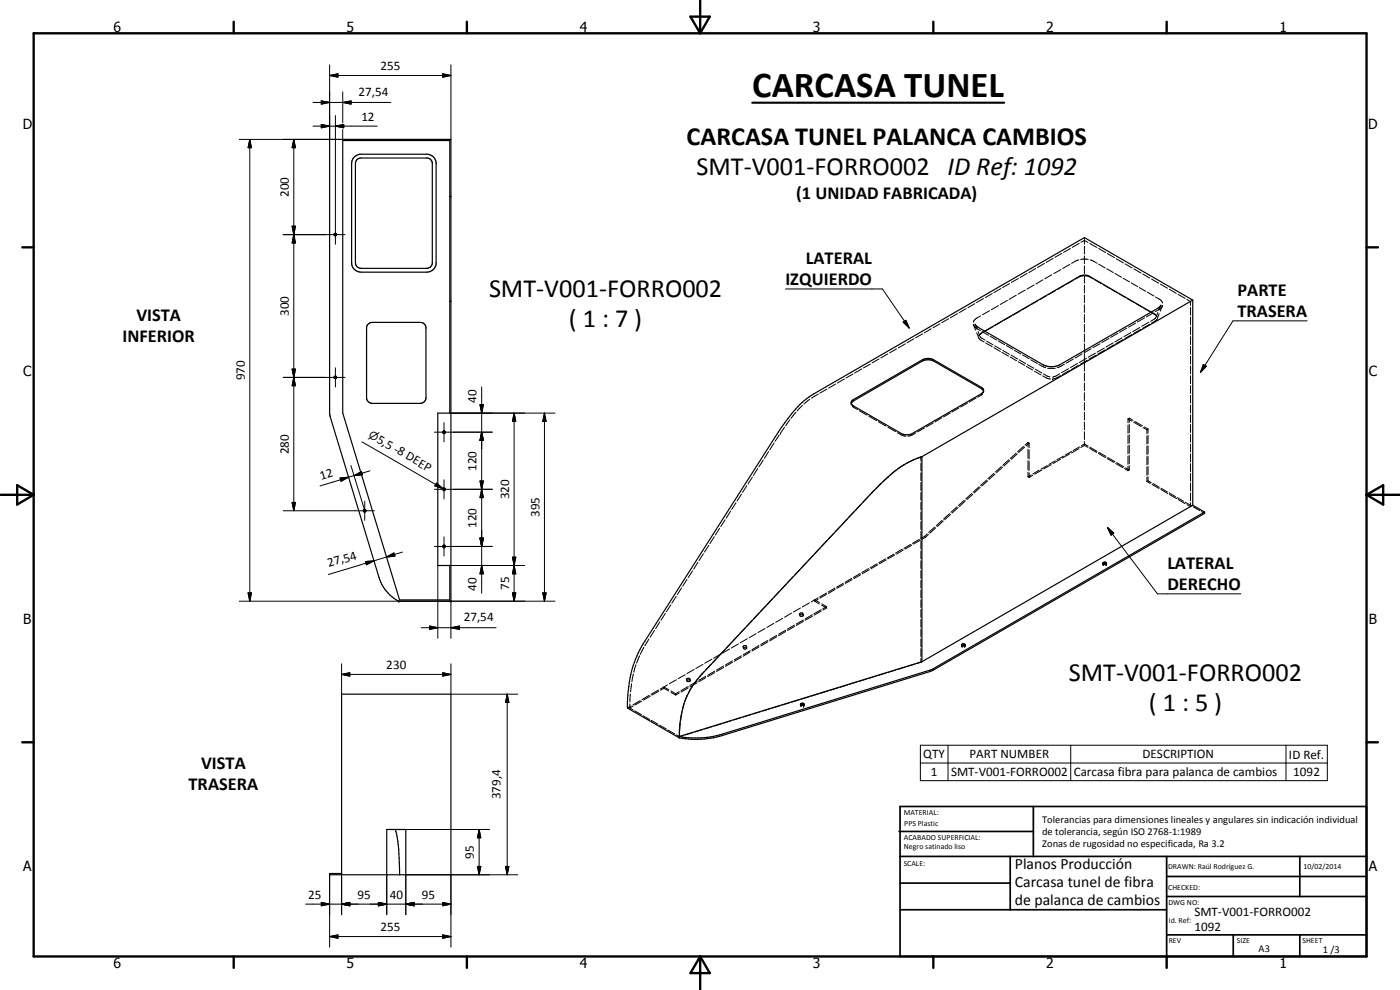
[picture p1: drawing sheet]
<svg xmlns="http://www.w3.org/2000/svg" width="420mm" height="297mm" viewBox="0 0 420 297" stroke-linecap="round" stroke-linejoin="round" font-family="sans-serif">
<g fill="none" stroke="#000" stroke-width=".35">
<path d="M98.9 41.8h36.4v138.6h-15.6a12.1 12.1 0 0 1-6-7.2l-14.8-49.2zM102.9 42.2h32.1v81.8h-3.6v45.7h3.6v10.3h-15.1l-17-56.1zM106.2 47.2l1-.7 .7-.2h20.6l.7 .2a2.61 2.61 0 0 1 1.7 2.2v30.5a2.85 2.85 0 0 1-2.9 2.5h-19.6a2.88 2.88 0 0 1-2.9-2.9v-29.7l.1-.8zM107 48l1.1-.6h20.2l1.1 .6 .3 .8v30.3a1.68 1.68 0 0 1-1.7 1.4h-19.6a1.71 1.71 0 0 1-1.7-1.7v-29.7zM116.1 41.8v.4M121.8 41.8v.4M135 59h.3M110.4 97.3l.7-.5 .6-.1h14.4l.6 .1 .8 .5 .3 .9v21.4a1.78 1.78 0 0 1-1.7 1.4h-14.4a1.78 1.78 0 0 1-1.7-1.4v-21.4zM135 90.4h.3M345.5 93.6l-18.7-10.8a3.4 3.4 0 0 0-2.7 0l-28.6 16.6M348.4 91.6l-.9 .9-29.4 16.9a5.6 5.6 0 0 1-5.1 0l-19.5-11.2-.9-.9M358 90l-81.3 47"/>
<path d="M358 90l-32.6-18.7-81.3 46.9a27 27 0 0 0-8.6 8.6l-42 65.6a34.3 34.3 0 0 0-5.2 20l15.6 9M358 90v61.6M295.2 117.3l-.7-.7-14.3-8.3a3.8 3.8 0 0 0-3.4 0l-20.6 12-.7 .7M255.7 120.2l21.1-12.3a3.6 3.6 0 0 1 3.4 0l14.3 8.3a1.03 1.03 0 0 1 .7 1 1.03 1.03 0 0 1-.7 1l-20.7 11.8a3.6 3.6 0 0 1-3.3 0l-14.8-8.5a.86 .86 0 0 1 0-1.3zM276.7 137a29.1 29.1 0 0 0-12.5 8.3l-53.5 57a24.6 24.6 0 0 0-6.8 17.3v1.8M276.7 137v61.5M358 151.6l3.5 2M358 151.6l-81.3 46.9M361.5 153.6l-81.6 47.2-63.1 19.5a26.9 26.9 0 0 1-12.9 .7l72.8-22.5M361.5 153.6v.5l-81.6 47.1-63.1 19.5a28.3 28.3 0 0 1-12.9 .7M331.1 169.2a.47 .47 0 0 1 .4-.6 .47 .47 0 0 1 .5 .6M331.1 169.2h.9"/>
<path d="M288.6 193.3a.5 .5 0 0 1 .6-.2 .5 .5 0 0 1 .3 .6l-.6 .1-.3-.2zM288.7 193.7h.8M102.5 208.3h32.8v54.2h-36.4v-.4h3.6zM240.2 211.2l.7-.2 .4 .4a.64 .64 0 0 1-1.1-.2zM240.4 211.5h.8M118.7 248.9l1 6 .2 7.6M116.1 262.5v-13.6h5.7v13.6"/>
<circle cx="100.6" cy="70.4" r=".39"/>
<circle cx="100.6" cy="113.2" r=".39"/>
<circle cx="133.3" cy="129.7" r=".39"/>
<circle cx="109.4" cy="153.2" r=".39"/>
<circle cx="133.3" cy="146.8" r=".39"/>
<circle cx="133.3" cy="164" r=".4"/>
</g>
<g fill="#000">
<circle cx="119.7" cy="180.4" r=".18"/>
<circle cx="135.3" cy="180.4" r=".18"/>
</g>
<g fill="none" stroke="#000" stroke-width=".3">
<path d="M98.9 19.5v22.3h-27.1M135.3 19.5v22.3M93.9 37.8h19.3M93.9 30.7h23.4M96.4 37.3l2.5 .5-2.5 .6zM96.4 30.3l2.5 .4-2.5 .5zM98.9 22.6l2.5-.5v1.1zM98.9 22.6h36.4M100.7 37.8l2.5-.5v1.1zM100.7 34.7v38.6M102.9 30.7l2.5-.4v.9zM102.9 27.6v9.3"/>
<path d="M102.9 38.9v3.3M132.9 22.1l2.4 .5-2.4 .6zM75 41.8l.5 2.5h-1zM75 41.8v138.6M88.2 41.8l.5 2.5h-1zM88.2 41.8v111.4M85 70.4h18.5M87.7 67.9h1l-.5 2.5zM87.7 67.9h1l-1 5h1zM88.2 70.4l.5 2.5h-1zM313.5 79l-2.1 1.3M316 77.5l-2 1.2"/>
<path d="M318.7 76l-2.1 1.2M321 79.3l-2.1 1.3M321.3 74.5l-2.1 1.2M323.8 78l-2.2 1M323.9 73l-2.1 1.2M324.3 77.9h2.3M324.4 72.7l1-.6 1.1 .6M325.4 71.3v.2M325.4 71.8v1.5M325.4 73.9v2.3M325.4 76.8v2.3M325.4 79.8v2.3"/>
<path d="M327.1 73l2.1 1.3M327.2 78l2.1 1M329.7 74.5l2.1 1.3M329.7 79.2l2 1.2M332.3 76.1l2.2 1.2M335 77.6l2.1 1.3M337.6 79.2l2.2 1.2M235.7 86.7h29.1l8.1 11.7M271 96.6l.9-.5 1 2.3zM279.5 98.6l-2.1 1.3M282.1 97.2l-2.1 1.1M284.7 95.6l-2.1 1.2"/>
<path d="M287.3 94.1l-2.1 1.2M289.9 92.6l-2 1.2M292.1 97.4h.1M292.1 97.4l.8 1 1.3 .8M292.2 97.5l.6 1.6M292.6 91.1l-2.1 1.2M292.6 97.3l.6 1.4M293.1 99.9l.6 1.5M293.5 99.5l.6 1.4M294.3 94.8a3.3 3.3 0 0 0-2.2 1.8M294.7 99.5l2 1.1M294.9 99.7l-.7 .6"/>
<path d="M295.2 89.6l-2.1 1.2M295.4 99.5l-1.6 1.2M295.5 99.4l-.3 .1M297 93.2l-2.2 1.2M297.8 88.1l-2.1 1.2M298.1 98l-2.1 1.2M299.7 91.7l-2.2 1.2M300.4 86.6l-2.1 1.2M300.8 96.4l-2.1 1.3M302.3 90.1l-2.1 1.3M303 85.1l-2.1 1.2M303.5 94.9l-2.2 1.2"/>
<path d="M305 88.6l-2.2 1.2M305.6 83.6l-2.1 1.2M306.1 93.3l-2.1 1.3M307.7 87l-2.2 1.3M308.2 82l-2.1 1.3M308.8 91.8l-2.1 1.2M310.3 85.5l-2.1 1.2M310.8 80.6l-2 1.2M311.5 90.2l-2.2 1.3M313 83.9l-2.1 1.3M314.1 88.7l-2.1 1.2M315.7 82.4l-2.1 1.3"/>
<path d="M316.8 87.2l-2.1 1.2M318.4 80.9l-2.1 1.2M319.5 85.6l-2.1 1.3M322.2 84.1l-2.2 1.2M325.1 82.8l-1 .2-1.4 .7M325.1 82.8h.1M325.4 82.7v2.3M325.4 85.6v2.3M325.4 88.5v2.3M325.4 91.4v2.4M325.4 94.4v2.3M325.4 97.3v2.4"/>
<path d="M325.8 82.8l1 .2 1.3 .7M328.6 84l1.9 1.1M331 85.4l2 1.1M332.2 80.6l1.9 1.2M333.4 86.8l2 1.1M334.6 82l2 1.2M335.5 100l-2.2 1.3M335.9 88.2l2 1.1M337 83.5l2 1.1M338.1 98.5l-2.1 1.2M338.4 89.6l1.9 1.1M339.4 99.8l-2.1 1.2"/>
<path d="M339.5 84.9l1.9 1.1M340.3 80.7l2.1 1.2M340.8 91l1.9 1.2M340.8 96.9l-2.1 1.3M341.9 86.3l2 1.1M342.1 98.3l-2.1 1.2M342.4 98.8l-2.2 1.2M342.9 82.2l2.2 1.2M343.2 92.5l2 1.1M343.5 95.4l-2.1 1.2M344.4 87.7l1.9 1.1M344.8 96.7l-2.2 1.2"/>
<path d="M345 97.3l-2.1 1.2M345.5 93.6l.3 .2M345.6 83.7l2.1 1.3M345.7 93.9l1.5 1.1M346.1 94l.8 .6M346.1 93.9l-2.1 1.2M346.8 89.1a3.2 3.2 0 0 1 2.1 1.7M346.9 95.3l-1.6 1.1M347.2 95.8l-1.6 1.1M347.2 95h.1M347.5 93.8l-.6 1.4M347.9 94.1l-.6 1.6"/>
<path d="M348.3 85.3l2.1 1.2M348.4 91.6l-.6 1.4M348.8 91.8l-.6 1.5M348.9 91.7h.1M348.9 91.7l-.8 1-1.4 .8M348.9 90.8v.1M350.9 86.8l2.1 1.2M353.6 88.3l2.1 1.2M356.2 89.8l1.1 .7v1.2M357.3 92.2v2.4M357.3 95.2v2.3M357.3 98.1v2.4"/>
<path d="M392.3 96.3h-22.3l-9.8 15.5M85 113.2h18.5M87.7 110.7h1l-.5 2.5zM87.7 110.7l1 5h-1l1-5zM88.2 113.2l.5 2.5h-1zM100.7 110.4v5.7M144.6 116.1v61.9M243 119.8l-1.8 1.4M245.6 118.2l-2.1 1.3M248.1 116.8l-2 1.1M250.8 115.2l-2.1 1.3M253.4 113.7l-2.1 1.2"/>
<path d="M256 112.2l-2.1 1.2M258.6 110.7l-2.1 1.2M261.2 109.2l-2.1 1.2M263.8 107.7l-2.1 1.2M266.4 106.2l-2 1.2M269.1 104.7l-2.1 1.2M271.7 103.2l-2.1 1.2M274.3 101.6l-2.1 1.3M276.9 100.2l-2.1 1.1M292.9 119.4l-2 1.2M293.8 101.5l1.5 1.1M293.8 100.7h.1"/>
<path d="M294.2 101l1.4 1M294.9 118.2l-1.5 1M295.2 117.1l-.1 .8M295.8 102.9l2 1.1M296.1 102.4l1.9 1.1M297.1 100.9l2 1.1M298.3 104.3l1.9 1.2M298.5 103.8l2 1.1M299.6 102.3l1.9 1.1M300.7 105.7l2 1.1M301 105.2l1.9 1.1M302 103.7l2 1.1"/>
<path d="M303.1 107.1l2 1.1M303.4 106.6l2 1.1M304.4 105.1l2 1.1M305.6 108.5l1.9 1.1M305.8 107.9l2 1.2M306.9 106.5l2 1.1M308 109.9l2 1.1M308.3 109.4l1.9 1.1M309.3 107.9l2 1.2M310.5 111.4l1.9 1.1M310.7 110.8l2 1.1M311.8 109.3l2 1"/>
<path d="M312.9 112.8l1.2 .7 1.1 .2M313.2 112.2l1.8 .9M314.4 110.5h2.3M315 113.1h.1M315.2 113.7h.1M315.9 113.7h.1M316 113.1h.1M318 112.1l-2 1M318.3 112.7l-1.7 .9-.7 .1M319.4 109.3l-2.1 1M320.7 110.6l-2.1 1.2M321 111.2l-2.2 1.2"/>
<path d="M322.1 107.7l-2.1 1.3M323.4 109.1l-2.1 1.2M323.7 109.6l-2.2 1.3M324.8 106.2l-2.1 1.2M325.4 100.2v2.4M325.4 103.2v2.3M325.4 106.1v2.4M325.4 109v2.4M325.4 112v2.3M325.4 114.9v2.3M325.4 117.8v2.4M326.1 107.5l-2.2 1.3"/>
<path d="M326.3 108.1l-2.1 1.2M327.4 104.6l-2.1 1.3M328.7 106l-2.1 1.2M329 106.6l-2.2 1.1M330.1 103.1l-2.1 1.2M331.4 104.4l-2.1 1.3M331.7 105l-2.2 1.2M332.8 101.6l-2.1 1.2M334.1 102.9l-2.2 1.2M334.3 103.4l-2.1 1.3M336.8 101.3l-2.2 1.3M337 101.9l-2.1 1.2"/>
<path d="M339.7 100.4l-2.1 1.2M357.3 101v2.4M357.3 103.9v2.4M357.3 106.9v2.3M357.3 109.8v2.3M357.3 112.7v2.4M357.3 115.7v2.3M357.3 118.6v2.3M361.1 109.4l.9 .5-1.8 1.9zM105.3 139.7l4.1 13.2M108.7 132.6l24.2 14M130.4 129.7h17.3"/>
<path d="M133.3 126.8v5.8M135 124h31.6M144 121.5h1.1l-.5 2.5zM144.6 129.7l.5 2.5h-1.1zM154.3 124l.5 2.4h-1zM154.3 124v56.4M163.4 124l.5 2.4h-1zM163.4 124v56.4M229.1 138l-1.4 2.1M230.7 135.5l-1.3 2M232.3 132.9l-1.3 2.1M233.9 130.5l-1.3 1.9"/>
<path d="M234.2 130h.1M235.4 128.2l-1.2 1.8M237.1 125.9l-1.3 1.9M238.8 123.7l-1.4 1.8M240.8 121.6l-1.6 1.7M255.5 120.8v.1M255.5 121v.5M255.8 121.9l1.5 1M257.9 123.2l2.3 1.3M260.8 124.9l2.2 1.3M263.6 126.5l2.3 1.3M266.5 128.2l2.3 1.3"/>
<path d="M269.3 129.8l1.4 .8 1.1 .3M271.6 139.3l-2.2 1.4M272.5 130.9h.1M274.5 137.8l-2.3 1.1M274.9 129.9l-1.3 .7-1.1 .3M276.3 137.2h.1M276.3 137.2l-1.2 .4M276.4 137.2h-.1M276.4 137.2v1.1M276.4 138.9v2.4M276.5 137.1l-.1 .1M276.7 137l-.1 .1"/>
<path d="M277.4 128.4l-2 1.2M280.1 126.9l-2.2 1.2M282.6 125.4l-2 1.2M285.2 123.9l-2 1.2M287.8 122.4l-2.1 1.2M290.4 120.9l-2.1 1.2M300.5 140l-1.8 1.6M302.7 138l-1.8 1.6M303.1 138.2l-1.8 1.6M305 136l-1.8 1.6M305.3 136.2l-1.8 1.6M307.2 133.9l-1.8 1.7"/>
<path d="M307.5 134.2l-1.8 1.6M308.5 132.8h.1M308.5 132.8v1.3M308.5 134.8v2.7M308.5 138.2v2.8M308.5 132.8l-.9 .8M308.7 132.9l.2 .1M308.9 133v1.3M308.9 135v2.8M308.9 138.4v2.8M308.9 133l-.9 .8M314.3 139.7l-1.9 1.1"/>
<path d="M315.5 139.4l-2.2 1.3M316.7 138.3l-1.9 1.1M318.3 137.8l-2.3 1.3M319.2 136.9l-2 1.1M321 136.2l-2.2 1.3M321.6 135.5l-2 1.1M323.8 134.6l-2.2 1.3M324 134.1l-1.9 1.1M324.5 133.8l.9-.6 1.1 .7M325.4 120.8v2.3M325.4 123.7v2.3M325.4 126.6v2.3"/>
<path d="M325.4 129.5v2.4M325.4 132.5v1.1M325.4 133.6l1.1 .6M325.4 133.6l-1.1 .7M327 134.5l2.1 1.3M327.1 134.2l2.1 1.2M329.6 136.1l2.2 1.2M329.8 135.7l2.1 1.2M332.3 137.6l2 1.2M332.4 137.3l2.2 1.2M334.8 139.1l2.2 1.2M335.1 138.8l2.2 1.3"/>
<path d="M338.5 125.7l1.2 .7M338.5 125.7v1.2M338.5 127.6v2.4M338.5 130.6v2.5M338.5 133.7v2.5M338.5 136.9v2.4M338.5 140v1.2M338.7 125.6l-.2 .1M338.9 125.5h-.1M338.9 125.5l1.1 .6M338.9 125.5v1.2M338.9 127.3v2.5"/>
<path d="M338.9 130.4v2.5M338.9 133.5v2.5M338.9 136.7v2.4M338.9 139.7v1.3M340.2 126.7l2.3 1.3M340.6 126.4l2.2 1.4M343.1 128.3l1.1 .6M343.4 128.1l1.1 .6M344.2 128.9v1.3M344.2 130.8v2.5M344.2 133.9v2.5M344.2 137v2.5"/>
<path d="M344.3 128.9h-.1M344.5 128.7v.1M344.5 128.7v1.3M344.5 130.6v2.5M344.5 133.7v2.5M344.5 136.8v2.5M344.5 139.9v2.5M357.3 121.5v2.4M357.3 124.5v2.3M357.3 127.4v2.4M357.3 130.3v2.4M357.3 133.3v2.3"/>
<path d="M357.3 136.2v2.4M357.3 139.1v2.4M85 153.2h27.3M87.7 150.7h1l-.5 2.5zM102.1 143.4l2.5-.2-2.2 1.2zM104.6 143.2l-8.6 2.6M106.2 142.7l2.3-1.2 .3 1zM106.2 142.7l-1.6 .5M109.5 150.4v5.7M111 141.3l-4.8 1.4M130.4 146.8h17.3M131 144.9l1.9 1.7-2.4-.8z"/>
<path d="M133.3 143.9v5.8M144 144.3h1.1l-.5 2.5zM144 144.3l1.1 5h-1.1l1.1-5zM144.6 146.8l.5 2.5h-1.1zM216 158.5l-1.3 2M217.6 156l-1.3 2M219.3 153.4l-1.3 2M220.9 150.8l-1.3 2.1M222.5 148.3l-1.3 2M224.1 145.7l-1.3 2M225.8 143.2l-1.3 2M227.4 140.6l-1.3 2.1"/>
<path d="M252.3 157.8l-1.7 1.8M254.3 155.6l-1.6 1.8M256.4 153.5l-1.7 1.7M258.4 151.3l-1.6 1.7M260.4 149.1l-1.6 1.7M262.5 147l-1.7 1.7M264.5 144.9l-1.6 1.7M266.6 143h.1M266.6 143l-1.6 1.5M268.9 141.1l-1.8 1.5M276.4 141.9v2.3M276.4 144.8v2.4"/>
<path d="M276.4 147.7v2.4M276.4 150.7v2.3M276.4 153.6v2.4M276.4 156.5v2.4M276.4 159.4v2.4M280.5 158.2l-1.8 1.6M280.8 158.4l-1.8 1.6M282.7 156.1l-1.7 1.7M283.1 156.3l-1.8 1.7M284.9 154.1l-1.7 1.6M285.3 154.3l-1.8 1.7M287.2 152.1l-1.8 1.6"/>
<path d="M287.5 152.3l-1.8 1.6M289.4 150.1l-1.8 1.6M289.7 150.3l-1.8 1.6M291.6 148.1l-1.8 1.6M292 148.3l-1.8 1.6M293.8 146l-1.8 1.7M294.2 146.3l-1.8 1.6M296.1 144.1l-1.8 1.6M296.4 144.3l-1.8 1.5M298.3 142l-1.8 1.6M298.6 142.2l-1.8 1.6M300.9 140.2l-1.8 1.6"/>
<path d="M308.5 141.6v1.4M308.5 143l.1 .1M308.7 143.2l.2 .1M308.9 141.9v1.4M309.4 142.5l-.9 .5M310 142.6l-1.1 .7M311.9 141.1l-1.9 1.1M312.7 141l-2.2 1.3M332.3 158.2l2 1.7-.9 .7zM332.3 158.2l15.1 20h25M337.5 140.6l1 .6M337.8 140.4l1.1 .6"/>
<path d="M338.7 141.1l-.2 .1M338.9 141l-.1 .1M344.2 144.4l1 .7M344.2 140.1v2.5M344.2 143.2v1.2M344.3 144.4h-.1M344.5 144.3l1 .5M344.5 144.3h.1M344.5 143v1.3M345.8 145.4l2 1.2M346 145.1l1.9 1.1M348.4 146.9l2.1 1.2"/>
<path d="M348.4 146.5l1.9 1.1M350.8 147.9l2 1.1M351 148.4l2.1 1.2M353.3 149.3l1.9 1.1M353.6 149.9l2.1 1.2M355.7 150.7l2 1.1M357.3 150.8v1.2l-1.1-.6M357.3 142v2.4M357.3 144.9v2.4M357.3 147.9v2.3M358.1 152.1l2 1.1M360.5 153.5l1 .6"/>
<path d="M74.5 177.9h1l-.5 2.5zM109.7 168.5l2.5-.2-2.2 1.2zM112.2 168.3l-13.7 4.1M116 167.1l2.2-1.2 .3 1zM116 167.1l-3.8 1.2M120.8 165.7l-4.8 1.4M130.4 164h17.3M131.4 169.7v21.8M133.3 161.1v5.7M135 169.7h22.5M144 161.5h1.1l-.5 2.5zM144.6 169.7l.5 2.5h-1.1z"/>
<path d="M153.8 167.2h1l-.5 2.5zM153.8 177.9h1l-.5 2.5zM153.8 167.2l1 5h-1l1-5zM154.3 169.7l.5 2.5h-1zM162.9 177.9h1l-.5 2.5zM202.9 178.9l-1.3 2.1M204.5 176.4l-1.2 2M206.2 173.8l-1.3 2.1M207.8 171.3l-1.3 2M209.5 168.7l-1.3 2.1M211.1 166.2l-1.3 2M212.8 163.6l-1.4 2.1"/>
<path d="M214.4 161l-1.3 2.1M231.8 179.6l-1.6 1.8M233.9 177.4l-1.6 1.8M235.9 175.3l-1.6 1.7M238 173.1l-1.7 1.7M240 170.9l-1.6 1.7M242.1 168.7l-1.7 1.7M244.1 166.5l-1.6 1.8M244.5 180v.1M244.5 180l1.4 .8M244.5 180l-1.1 .6M245.5 179.4l-1 .6"/>
<path d="M245.5 179.8l-1 .6M246.2 164.3l-1.7 1.8M248.1 177.9l-2.1 1.2M248.1 178.3l-2.1 1.2M248.2 162.2l-1.7 1.7M250.2 160l-1.6 1.7M250.6 176.4l-2 1.2M250.6 176.8l-2 1.3M253.1 175l-2 1.2M253.2 175.4l-2 1.1M255.6 173.5l-2 1.2M255.7 173.9l-2 1.1"/>
<path d="M258.1 172.1l-2 1.2M258.3 172.4l-2 1.2M260.7 170.6l-2.1 1.2M260.9 170.9l-2.1 1.2M263.2 169.2l-2 1.1M263.4 169.5l-2 1.1M265.8 167.7l-2.1 1.2M266 168l-2.1 1.2M268.3 166.2l-2 1.2M268.6 166.5l-2.1 1.2M270.8 164.8l-2 1.1M271.1 165l-2 1.2"/>
<path d="M273.3 163.3l-2 1.2M273.6 163.6l-2 1.2M275.9 161.8l-2.1 1.2M276.2 162.1l-2.1 1.1M276.4 162.4v2.3M276.4 165.3v2.3M276.4 168.2v2.4M276.4 171.2v2.3M276.4 174.1v2.3M276.4 177v2.4M276.4 180v2.3M277.4 161l-1 .6"/>
<path d="M277.4 161l.1 .1M277.6 161.1l.1 .1M277.7 161.2l-1 .6M278.3 160.2l-.9 .8M278.6 160.4l-.9 .8M331 169v.1M331 169.3l.2 .4M331 169.3v.1M331.1 169.2l-.1 .1M331.8 169.7h.1M332 169.2l.1 .1M332.1 169.3l-.2 .4"/>
<path d="M332.1 169v.1M332.1 169.3v.1M71.8 180.4h47.9M102.5 199.2v9.1M126.4 188.3h22.5M128.9 187.8l2.5 .5-2.5 .5zM135.3 188.3l2.6-.5v1zM135.3 199.2v9.1h20.1M166.6 180.4h-31.3v11.1M190.9 199.5l-.7 2.2M191.9 196.8l-.9 2.1M193.2 194.2l-1 2.1"/>
<path d="M194.8 191.7l-1.3 2M196.4 189.1l-1.3 2.1M198 186.6l-1.2 2M199.7 184.1l-1.3 2M201.3 181.5l-1.3 2.1M211 199.3l-2.2 1.3M213.5 199.2l-1.7 1.8M213.6 197.8l-2.1 1.2M215.5 197l-1.6 1.8M216.3 196.3l-2.1 1.2M217.2 199.8l-2.2 1.3M217.6 194.9l-1.7 1.7"/>
<path d="M218.9 194.7l-2.1 1.3M219.6 192.7l-1.6 1.7M219.8 198.7l-2.1 1.2M219.8 198.3l-2.1 1.2M221.6 193.2l-2.1 1.2M221.6 190.5l-1.6 1.7M222.5 197.2l-2.1 1.2M222.5 196.8l-2.1 1.2M223 194.1l.1 .1M223 194.3v.1M223.1 194.2l.4 .1M223.6 194.1l.5 .2-.1 .3h-.9"/>
<path d="M223.7 188.3l-1.7 1.7M224.1 193.8l-.8-.1-.3 .4M224.1 194v.1M224.3 191.6l-2.1 1.3M225.1 195.6l-2.1 1.3M225.1 195.2l-2.1 1.3M225.7 186.1l-1.6 1.8M226.9 190.1l-2.1 1.2M227.8 194.1l-2.1 1.2M227.8 193.7l-2.1 1.2M227.8 183.9l-1.7 1.8M229.6 188.6l-2.1 1.2"/>
<path d="M229.8 181.8l-1.6 1.7M230.5 192.6l-2.2 1.2M230.5 192.2l-2.2 1.2M232.2 187l-2 1.3M233.1 191.1l-2.1 1.2M233.1 190.6l-2.1 1.3M234.9 185.5l-2.1 1.2M235.8 189.5l-2.1 1.3M235.8 189.1l-2.1 1.2M237.6 183.9l-2.2 1.3M238.5 188l-2.2 1.2M238.5 187.5l-2.2 1.3"/>
<path d="M240 184.3l.5 .2M240 184.5v.2M240.1 184.8h.1M240.2 182.4l-2.1 1.2M240.6 184.3l.5 .3M241 184.1a.61 .61 0 0 0-1 .3M241.1 184.5l-.3 .4-.7-.1M241.1 184.2v.2M241.1 186.4l-2.1 1.3M241.1 186l-2.1 1.2M242.9 180.9l-2.1 1.2M243.8 184.9l-2.2 1.2"/>
<path d="M243.8 184.4l-2.2 1.3M244.5 180.4l1.4 .8M244.5 180.3v.1M246.5 183.3l-2.2 1.3M246.5 182.9l-2.2 1.2M246.6 181.6l1.5 .8M246.6 181.2l1.5 .8M248.1 182v.2M248.1 182.3v.1M248.1 182.4l-1.1 .6M248.1 182l-1.1 .6M274.6 199.3l-2.3 .6"/>
<path d="M276.4 198.7l-1.2 .4M276.4 182.9v2.4M276.4 185.8v2.4M276.4 188.8v2.3M276.4 191.7v2.4M276.4 194.6v2.4M276.4 197.5v1.2M276.5 198.7h-.1M276.7 198.5l-.1 .1M288.6 193.5v.1M288.6 193.8l.2 .4M288.7 193.7l-.1 .2"/>
<path d="M289.5 193.7l.1 .3-.2 .2M289.7 193.5v.1M289.7 193.8v.1M102.5 202.4l2.5-.6v1.1zM102.5 202.4h32.8M132.9 201.8l2.4 .6-2.4 .5zM152.2 208.3l.5 2.4h-1zM152.2 208.3v54.2M189 212.4l1 .6M189 211.2v1.2M189.2 208.2l-.2 2.4M189.4 211.8l-1.1 .6"/>
<path d="M189.6 205.1l-.3 2.5M190 211.8l-1 .6M190.1 202.2l-.5 2.4M190.5 213.3l2 1.1M192.1 210.2l-2.2 1.3M192.6 210.4l-2.1 1.1M193 214.8l2 1.1M194.8 208.6l-2.1 1.3M195.1 208.9l-2 1.2M195.5 216.2l2 1.1M197.6 207.1l-2.2 1.2M197.7 207.4l-2 1.2"/>
<path d="M197.9 217.6l2.1 1.1M199.3 206.5l1.4 .8M199.3 206.1l1.4 .8M199.3 206.1v.1M199.3 206.4v.1M199.3 206.5l-1.1 .6M199.3 206.1l-1.1 .7M200.3 205.5l-1 .6M200.4 219l2.1 1.2M201.4 207.7l1.4 .8M201.4 207.3l1.4 .9M202.8 208.2v.1"/>
<path d="M202.8 208.4v.1M203 204l-2.1 1.1M203.9 207.9l-1.1 .6M203.9 207.5l-1.1 .7M204 219.8l-.1 1.2M204.2 216.8l-.2 2.4M204.6 213.9l-.4 2.4M205.3 211l-.5 2.3M205.5 210.4v.1M205.6 202.4l-2.1 1.2M206.1 203.9l.4 .2M206.1 204.1v.1"/>
<path d="M206.4 208.4l-.9 2M206.5 206.4l-2.1 1.2M206.5 206l-2.1 1.2M206.7 203.9l.5 .3M207.1 203.7a.6 .6 0 0 0-1 .3M207.2 204.1l-.2 .4-.8-.1M207.2 203.8v.2M207.8 205.9l-1.1 2M208 219.8l-2.3 .7M208.3 200.9l-2.1 1.2M209.2 204.9l-2.2 1.2M209.2 204.5l-2.2 1.2"/>
<path d="M209.5 203.6l-1.4 1.8M210.9 218.9l-2.3 .7M211.4 201.4l-1.6 1.7M211.8 203.3l-2.1 1.3M211.8 202.9l-2.1 1.2M213.8 218l-2.3 .7M214.5 201.8l-2.1 1.2M214.5 201.4l-2.1 1.2M216.7 217.1l-2.3 .7M217.2 200.3l-2.2 1.2M219.6 216.2l-2.4 .8M222.5 215.3l-2.3 .7"/>
<path d="M225.4 214.4l-2.4 .7M228.2 213.5l-2.2 .7M231.2 212.6l-2.4 .8M234.1 211.8l-2.4 .7M237 210.9l-2.4 .7M239.8 210l-2.3 .7M240.2 211.3v.2M240.4 211.5l-.2 .2 .2 .3M240.4 212h.1M241.1 212h.1M241.2 211.5l.1 .3-.2 .2M241.3 211.3v.2"/>
<path d="M242.8 209.1l-2.4 .7M245.6 208.2l-2.2 .7M248.6 207.3l-2.4 .7M251.4 206.4l-2.3 .7M254.3 205.5l-2.3 .7M257.2 204.6l-2.3 .7M260.1 203.7l-2.3 .7M263 202.8l-2.3 .7M265.9 201.9l-2.3 .7M268.8 201l-2.3 .8M271.7 200.2l-2.3 .7M202.9 220.5l1 .5"/>
<path d="M205.1 220.7l-1.2 .3M276.2 223.6h122.1v10.6h-122.1zM276.2 228.9h122.1M284.5 223.6v10.6M321.3 223.6v10.6M385.9 223.6v10.6M121.8 248.9h25.2M143.3 260h1l-.5 2.5zM143.8 248.9l.5 2.5h-1zM143.8 248.9v13.6M151.7 260h1l-.5 2.5zM91.7 271.3h43.6"/>
<path d="M96.4 270.8l2.5 .5-2.5 .5zM98.9 262.5v21.7M102.5 271.3l2.5-.5v1zM102.5 262.1v12.3M113.6 270.8l2.5 .5-2.5 .5zM116.1 262.5v11.9M121.8 271.3l2.5-.5v1zM132.9 270.8l2.4 .5-2.4 .5zM135.3 262.5v21.7M155.4 262.5h-33.6v11.9M98.9 281l2.5-.5v1zM98.9 281h36.4"/>
<path d="M132.9 280.5l2.4 .5-2.4 .5z"/>
</g>
<g fill="none" stroke="#000" stroke-width=".71">
<path d="M10.1 10h400v277h-400zM70.1 6.5v3.5M140.1 6.5v3.5M207.2 5h5.8l-2.9 5zM210.1 0v10M280.1 6.5v3.5M350.1 6.5v3.5M6.7 74.2h3.4M410.1 74.2h3.4M.2 148.5h9.9M5.2 145.6l4.9 2.9-4.9 2.9zM410.1 148.5h10"/>
<path d="M410.1 148.5l5-2.9v5.8zM6.7 222.7h3.4M410.1 222.7h3.4M70.1 287v3.4M140.1 287v3.4M210.1 287v10M210.1 287l2.9 5h-5.8zM280.1 287v3.4M350.1 287v3.4"/>
</g>
<g fill="none" stroke="#000" stroke-width=".51">
<path d="M269.8 249.5h40.3M270.1 242h140v45h-140zM270.1 257h140M303.2 257v16M310.1 242v15M350.1 257v30M390.1 257v12M270.1 265h33.1M270.1 273h80M350.1 269h60M350.1 263h60M350.1 280.5h60"/>
<path d="M370.1 280.5v6.5M390.1 280.5v6.5"/>
</g>
<g fill="#000">
<path d="M96.4 37.3l2.5 .5-2.5 .6zM96.4 30.3l2.5 .4-2.5 .5zM98.9 22.6l2.5-.5v1.1zM100.7 37.8l2.5-.5v1.1zM102.9 30.7l2.5-.4v.9zM132.9 22.1l2.4 .5-2.4 .6zM75 41.8l.5 2.5h-1zM88.2 41.8l.5 2.5h-1zM87.7 67.9h1l-.5 2.5zM88.2 70.4l.5 2.5h-1zM271 96.6l.9-.5 1 2.3zM87.7 110.7h1l-.5 2.5z"/>
<path d="M88.2 113.2l.5 2.5h-1zM361.1 109.4l.9 .5-1.8 1.9zM144 121.5h1.1l-.5 2.5zM144.6 129.7l.5 2.5h-1.1zM154.3 124l.5 2.4h-1zM163.4 124l.5 2.4h-1zM87.7 150.7h1l-.5 2.5zM102.1 143.4l2.5-.2-2.2 1.2zM106.2 142.7l2.3-1.2 .3 1zM131 144.9l1.9 1.7-2.4-.8zM144 144.3h1.1l-.5 2.5zM144.6 146.8l.5 2.5h-1.1z"/>
<path d="M332.3 158.2l2 1.7-.9 .7zM74.5 177.9h1l-.5 2.5zM109.7 168.5l2.5-.2-2.2 1.2zM116 167.1l2.2-1.2 .3 1zM144 161.5h1.1l-.5 2.5zM144.6 169.7l.5 2.5h-1.1zM153.8 167.2h1l-.5 2.5zM153.8 177.9h1l-.5 2.5zM154.3 169.7l.5 2.5h-1zM162.9 177.9h1l-.5 2.5zM128.9 187.8l2.5 .5-2.5 .5zM135.3 188.3l2.6-.5v1z"/>
<path d="M102.5 202.4l2.5-.6v1.1zM132.9 201.8l2.4 .6-2.4 .5zM152.2 208.3l.5 2.4h-1zM143.3 260h1l-.5 2.5zM143.8 248.9l.5 2.5h-1zM151.7 260h1l-.5 2.5zM96.4 270.8l2.5 .5-2.5 .5zM102.5 271.3l2.5-.5v1zM113.6 270.8l2.5 .5-2.5 .5zM121.8 271.3l2.5-.5v1zM132.9 270.8l2.4 .5-2.4 .5zM98.9 281l2.5-.5v1z"/>
<path d="M132.9 280.5l2.4 .5-2.4 .5z"/>
</g>
<path d="M225.8 30.8h75.6" fill="none" stroke="#000" stroke-width=".63"/>
<text font-size="11" x="225.8" y="29.3">CARCASA TUNEL</text>
<g font-size="7.9">
<text x="206.1" y="43.5">CARCASA TUNEL PALANCA CAMBIOS</text>
<text x="209" y="52.5">SMT-V001-FORRO002 ID Ref: 1092</text>
<text x="146.8" y="89.2">SMT-V001-FORRO002</text>
<text x="170.8" y="98.3">( 1 : 7 )</text>
<text x="320.7" y="204.3">SMT-V001-FORRO002</text>
<text x="344.8" y="213.3">( 1 : 5 )</text>
</g>
<g font-size="5.5">
<text x="239" y="59.6">(1 UNIDAD FABRICADA)</text>
<text x="241.8" y="79.1">LATERAL</text>
<text x="235.7" y="85.4">IZQUIERDO</text>
<text x="371.4" y="88.7">PARTE</text>
<text x="371.4" y="95">TRASERA</text>
<text x="40.9" y="96.3">VISTA</text>
<text x="36.8" y="102.5">INFERIOR</text>
<text x="350.3" y="170.6">LATERAL</text>
<text x="350.3" y="176.9">DERECHO</text>
<text x="60.4" y="230.6">VISTA</text>
<text x="56.6" y="236.9">TRASERA</text>
</g>
<g font-size="4.7">
<text x="304.6" y="260.8">Planos Producción</text>
<text x="304.6" y="266.2">Carcasa tunel de fibra</text>
<text x="304.6" y="271.6">de palanca de cambios</text>
</g>
<g font-size="4.2">
<text x="34" y="9.6">6</text>
<text x="104" y="9.6">5</text>
<text x="174" y="9.6">4</text>
<text x="244" y="9.6">3</text>
<text x="314" y="9.6">2</text>
<text x="384" y="9.6">1</text>
<text x="6.8" y="38.7">D</text>
<text x="410.6" y="38.7">D</text>
<text x="7" y="112.9">C</text>
<text x="410.8" y="112.9">C</text>
<text x="7" y="187.1">B</text>
<text x="410.8" y="187.1">B</text>
<text x="7" y="261.4">A</text>
<text x="410.8" y="261.4">A</text>
<text x="34" y="290.4">6</text>
<text x="104" y="290.4">5</text>
<text x="174" y="290.4">4</text>
<text x="244" y="290.4">3</text>
<text x="314" y="290.4">2</text>
<text x="384" y="290.4">1</text>
</g>
<g font-size="3.9">
<text x="114.2" y="21.1">255</text>
<text x="107.6" y="28.7">27,54</text>
<text x="108.4" y="36.4">12</text>
<text x="86.6" y="59.1" transform="rotate(-90 86.6 59.1)">200</text>
<text x="86.6" y="94.8" transform="rotate(-90 86.6 94.8)">300</text>
<text x="73.4" y="114.1" transform="rotate(-90 73.4 114.1)">970</text>
<text x="143" y="120.9" transform="rotate(-90 143 120.9)">40</text>
<text x="86.6" y="136.3" transform="rotate(-90 86.6 136.3)">280</text>
<text x="112.8" y="132.5" transform="rotate(30 112.8 132.5)">5,5 -8 DEEP</text>
<text x="143" y="141.3" transform="rotate(-90 143 141.3)">120</text>
<text x="96.4" y="144.1" transform="rotate(-17 96.4 144.1)">12</text>
<text x="152.8" y="149.8" transform="rotate(-90 152.8 149.8)">320</text>
<text x="161.9" y="155.2" transform="rotate(-90 161.9 155.2)">395</text>
<text x="143" y="158.4" transform="rotate(-90 143 158.4)">120</text>
<text x="98.7" y="170.2" transform="rotate(-17 98.7 170.2)">27,54</text>
<text x="143" y="177.2" transform="rotate(-90 143 177.2)">40</text>
<text x="152.8" y="177" transform="rotate(-90 152.8 177)">75</text>
<text x="139.2" y="186.3">27,54</text>
<text x="115.9" y="200.8">230</text>
<text x="277.1" y="227.5">QTY</text>
<text x="290.9" y="227.5">PART NUMBER</text>
<text x="342.9" y="227.5">DESCRIPTION</text>
<text x="386.8" y="227.6">ID Ref.</text>
<text x="279.4" y="232.8">1</text>
<text x="285.4" y="232.8">SMT-V001-FORRO002</text>
<text x="322.2" y="233">Carcasa fibra para palanca de cambios</text>
<text x="388.1" y="232.8">1092</text>
<text x="150.2" y="239.9" transform="rotate(-90 150.2 239.9)">379,4</text>
<text x="142.2" y="257.7" transform="rotate(-90 142.2 257.7)">95</text>
<text x="92.5" y="269.7">25</text>
<text x="107.3" y="269.7">95</text>
<text x="117" y="269.7">40</text>
<text x="126.6" y="269.7">95</text>
<text x="358.5" y="275">SMT-V001-FORRO002</text>
<text x="114.2" y="279.4">255</text>
<text x="358.5" y="279.4">1092</text>
</g>
<text font-size="3.3" x="110.4" y="131.1" transform="rotate(30 110.4 131.1)">n</text>
<g font-size="3.1">
<text x="312.7" y="246.8">Tolerancias para dimensiones lineales y angulares sin indicación individual</text>
<text x="312.7" y="250.4">de tolerancia, según ISO 2768-1:1989</text>
<text x="312.7" y="254">Zonas de rugosidad no especificada, Ra 3.2</text>
<text x="377.7" y="285.6">A3</text>
<text x="397" y="285.9">1 /3</text>
</g>
<g font-size="2.4">
<text x="271.2" y="244.4">MATERIAL:</text>
<text x="271.3" y="252">ACABADO SUPERFICIAL:</text>
<text x="271.4" y="247.9">PPS Plastic</text>
<text x="271.3" y="254.6">Negro satinado liso</text>
<text x="271.2" y="259.7">SCALE:</text>
<text x="350.6" y="260.8">DRAWN: Raúl Rodríguez G.</text>
<text x="391.2" y="260.6">10/02/2014</text>
<text x="350.6" y="267">CHECKED:</text>
<text x="350.6" y="271.4">DWG NO:</text>
<text x="350.8" y="276.9">Id. Ref:</text>
<text x="350.8" y="282.8">REV</text>
<text x="371.2" y="282.9">SIZE</text>
<text x="390.9" y="282.9">SHEET</text>
</g>
</svg>
